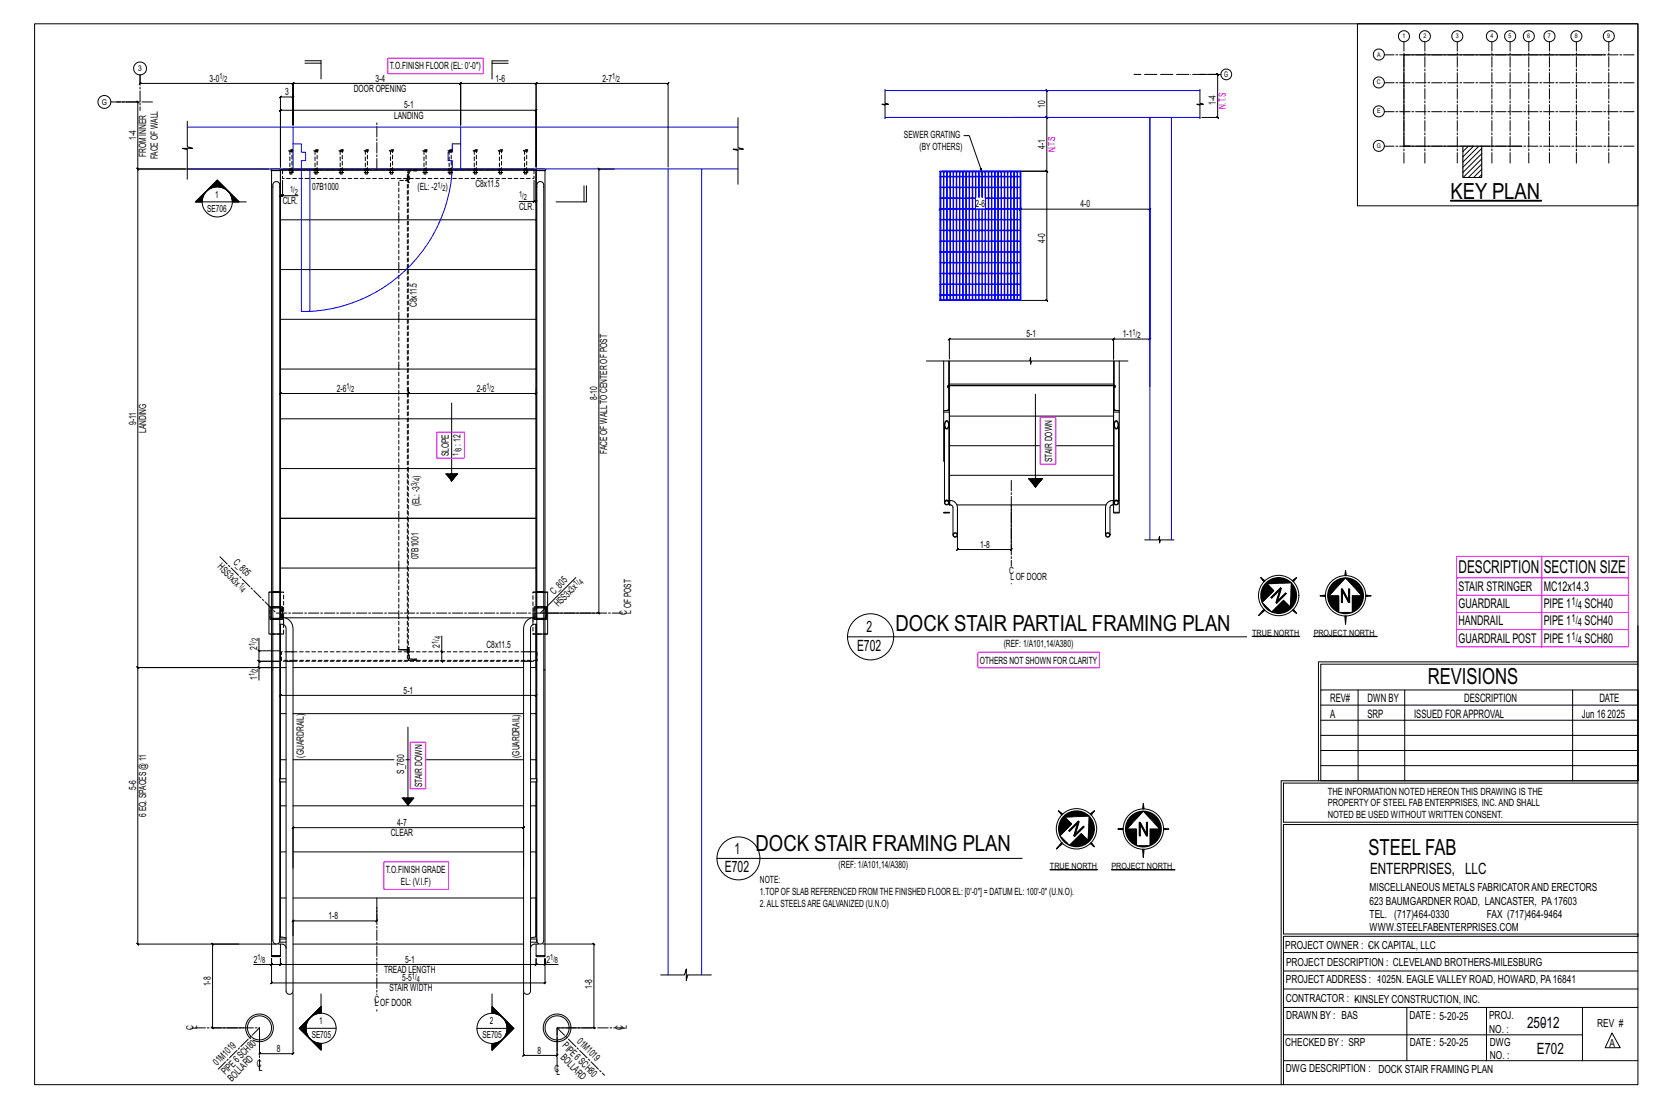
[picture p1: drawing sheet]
<svg xmlns="http://www.w3.org/2000/svg" width="914mm" height="610mm" viewBox="0 0 914 610" stroke-linecap="round" stroke-linejoin="round" font-family="sans-serif">
<path d="M799 110h50v1h-50zM689 350l26 1zM723 350l35 1zM578 479h26zM612 479h35z" fill="#000" stroke="#000" stroke-width=".55"/>
<g fill="none" stroke="#000" stroke-width=".55">
<path d="M19 13h883v584h-883zM747 13h155v100h-155zM168 33h9v10M168 35h9M271 35h9M280 34h-9v10M883 30h-110v50h3M64 56h12h-1l1 1v-1v37h-1l1 1v-1h26M77 41v5l1-1-1 1h84l1-1-1 1v23v-23l1-1-1 1h93h-1l1-1v1v23v-23h-1l1-1v1h41l1-1-1 1v46v-31l1-1-1 1h-141l1-1-1 1v31v-39v1l1-1h-1h7v1l1-1h-1v16M487 49v8h2h-4l2 1v7M573 50h3v-1l1 1h-1v15v-1l1 1h-1h-3M661 41h9v-1l1 1h-1v24v-1l1 1h-1h-8"/>
<path d="M661 49v8h1h-3l2 1v7M103 67v14l3 1h-6h3v17M249 79h5M406 65v16l3 1h-5l2 1v18M531 75h3l7 20M558 65h18v-1l1 1h-1v29l1 1-1-1h-19M120 99l-12 12h3M120 99l12 12-12-12-12 12zM148 93h-72h-1l1 1v-1v275l-1-1 1 1h77h-77l-1-1 1 1v152l-1-1 1 1h55M149 93h5v1h-5zM154 95v13l1-1-1 1h2M156 94v-1h138v1"/>
<path d="M156 94h-2M156 94h139M156 99v9h8M159 94h.1M161 94h.1M173 94h.1M175 94h.1M187 94h.1M189 94h.1M201 94h.1M203 94h.1M214 94h.1"/>
<path d="M217 94h.1M233 94h.1M235 94h.1M247 94h.1M249 94h.1M261 94h.1M263 94h.1M274 94h.1M277 94h.1M288 94h.1M290 94h1M291 94h.1"/>
<path d="M294 99v12h-8M295 93h5v1h-5zM295 95v16l1-1-1 1h-1M295 92v-46l1-1-1 1h73h-1l1-1v1v46M338 93h-8h-1l1 1v-1v245l-1-1 1 1h-32M519 94h57l1 1-1-1v71l1 1-1-1h-57M773 80h65M808 80l-3 4M811 80l-6 6M814 80l-9 9M816 80v18h-11v-17M816 96l-2 2"/>
<path d="M816 93l-5 5M816 90l-8 8M816 88l-11 10M816 85l-11 10M816 82l-11 10M111 111h25M111 111h.1M111 110v1M111 110l-1 1M112 109l-2 2M112 109l-3 2M112 108l-3 3"/>
<path d="M112 107l-4 4 4-4M113 106l-5 5M115 104l5-4 4 4M116 104l4-4 4 4M116 104l4-4 3 4M116 103l4-3 3 3M117 103l3-3 3 3M117 103l3-2 2 2M118 103l2-2 1 2M119 103h1M120 102l-1 1M120 102v1"/>
<path d="M120 102l1 1M121 103l-1-1-2 1M122 103l-2-2-3 2M126 106l5 5M127 107l4 4M127 108l3 3M128 109l2 2M128 110l1 1M128 111h.1M150 103h.1M151 101l2-1 1 2v224h-4v-224zM154 103h.1"/>
<path d="M156 108v-1l-1 1zM293 111l1-1zM296 103h.1M296 101l2-1 1 2v224h-3v-224zM299 103h.1M322 102v9M323 102v9h-17M517 116l1-1zM517 115h45l-1 1 1-1-1 1 1-1h71v1l1-1h-1v72l1-1-1 1h-20l1-1-1 1v11v-11l1-1-1 1h-90v-1l-1 1h1v11M154 121v-27h141v27M154 148v-27h141v27M154 176h141v27h-141z"/>
<path d="M154 176v-28h141v28M510 199h57v-2v4l1-2h53M520 199v27M522 199v26v1h-2v1M523 199v28M613 199v79M613 199v26l1 1h2M616 199v28h-3M154 203v28h141v-28M154 214v3l1-1-1 1h71h-1l1-1v1v-3l-1 3 1-1v1h70l1-1-1 1v-3M522 213h.1M522 212v1"/>
<path d="M522 212h.1M522 213v-1v1M523 212h90h-90zM523 212h90M523 212v50h90v-17h-32M570 217v51l-2-4 2 4 2-4-2 4 3-4-3 4-1-4 1 4 1-4-1 4-4-4h8l-4 4 2-4-2 4 4-4M613 213h1M614 212h.1M614 212h-1l1 1M614 213h-1M614 212v1M154 231v27h141v-27"/>
<path d="M249 222v43v-4M520 234v42M521 232a1.9 1.9 0 0 1 1 2 1.9 1.9 0 0 1-1 2l-1-2zM522 226h.1M522 234a1.5 1.5 0 0 1-1 2 1.5 1.5 0 0 1-1-2 1.5 1.5 0 0 1 1-2 1.5 1.5 0 0 1 1 2v42M523 229h90v16M613 234v42M614 226h.1M614 232a1.9 1.9 0 0 1 2 2 1.9 1.9 0 0 1-2 2l-1-2zM616 234a1.5 1.5 0 0 1-1 2 1.5 1.5 0 0 1-2-2 1.5 1.5 0 0 1 2-2 1.5 1.5 0 0 1 1 2v42M616 227v55h-3v-4M154 258v27h141v-27"/>
<path d="M520 254v-27h3v49v-14M523 245h50M246 261l3 4-2-4 2 4 2-4-2 4-1-4 1 4 2-4-2 4zM247 261l2 4v-4v4l3-4-3 4zM252 261h-7l4 4 1-4-1 4M520 276l1-1 1 1M523 278h.1M523 276a4 4 0 0 1 4 4v15a1.4 1.4 0 0 0-2-2 1.5 1.5 0 0 0 0 3 1.2 1.2 0 0 0 2-1M523 278h1l1 2v15M523 276v2M527 278h82M557 278v25v-1l-1 1h1h-30l1-1-1 1v-22"/>
<path d="M567 264l3 4-2-4 2 4zM570 264v4M613 276a4 4 0 0 0-4 4v15M613 278h-1l-1 2v15a1.4 1.4 0 0 0-2-2 1.5 1.5 0 0 0 0 3 1.2 1.2 0 0 0 2-1M613 276v2zM613 278h.1M613 276h.1M614 276l1-1v1M154 285h141v28h-141zM519 282h4zM613 282h3M630 297h8v-2v4l1-2h7"/>
<path d="M154 313v27v-246h-4v275M295 313v27v-246h5v275h-1M317 318l-20 20M694 318l2 2M695 319l1 1M711 320l3-2-2 2M713 319l-1 1M714 318l-2 2M739 320a9 9 0 0 0-7 7M740 319a9 9 0 0 0-8 8 9 9 0 0 0 5 9M740 319a9 9 0 0 0-9 7 9 9 0 0 0 6 11M741 317v-1v1"/>
<path d="M741 318l9 10h-6v9h-7v-9h-5zM741 316v-2v3M741 314l-1 3M741 319a9 9 0 0 1 9 7 9 9 0 0 1-6 11M742 319a9 9 0 0 1 8 8 9 9 0 0 1-6 9M742 320a9 9 0 0 1 7 7M148 326h2h-2v23h2M149 334h7v7h-7zM150 326h4v192a1.9 1.9 0 0 1-2 2 1.9 1.9 0 0 1-2-2zM154 340a6 6 0 0 1 7 6v200a1.9 1.9 0 0 1-2 2 1.9 1.9 0 0 1-2-2v-200v-2h-3M294 334h7v7h-7zM296 326h3v192a1.9 1.9 0 0 1-2 2 1.9 1.9 0 0 1-1-2z"/>
<path d="M296 340a6 6 0 0 0-8 6v200a1.9 1.9 0 0 0 2 2 1.9 1.9 0 0 0 2-2v-200l1-2h3M301 326h-1h1v23h-1M696 335l-3 4 2-2M696 333l3 3M696 336l-1 1M696 320l-2-2 2 2M696 336l-3 3M698 322a9 9 0 0 0-2 9M698 322a8 8 0 0 0-2 8M699 323l-3 3 1 4M699 323l-2 3v4M699 323l-2 3v3"/>
<path d="M699 324l-1 2v3M700 324l-2 2v2M700 324l-1 2v2M700 324l-1 4M701 325l-1 2M701 325l-1 1M705 324l-5 5 5-5-2 7 5-5v1l-5 5h-1l2-7M706 321h-2h-3M707 331l-1 1M707 331l-2 1M707 321l-4-1-3 1M707 331l-3 2"/>
<path d="M708 332l-2 1h-2M708 327l-5 5 2-8-5 5M708 332l-2 1-3 1M708 321a8 8 0 0 0-9 0M708 332l-2 2h-3M709 333l-3 1h-3M709 321a9 9 0 0 0-11 0M709 333l-3 2h-4M710 321a9 9 0 0 0-11 0 9 9 0 0 0-3 10M710 334a8 8 0 0 1-9 2M710 334a9 9 0 0 1-9 2M710 321a9 9 0 0 0-11-1 9 9 0 0 0-4 11"/>
<path d="M711 326v2l-1 3M711 325l1 4-2 3M711 324a8 8 0 0 1-1 9M711 323a9 9 0 0 1-1 10M711 322a9 9 0 0 1-1 12M711 321l-14 1 4 3-6 7 5 5 7-6 3 3 1-13M711 322a9 9 0 0 1 1 11 9 9 0 0 1-12 4M711 336l3 2-2-2 1 1M712 335l2 3M727 328l3 1M730 328h-2h2M730 328h-3h1"/>
<path d="M732 328a9 9 0 0 0 5 8M733 328a8 8 0 0 0 4 7M733 328l1 4 3 3M734 328v3l3 3M734 328l1 3 2 3M734 328l1 3 2 2M735 328v3l2 2M735 328l1 2 1 2M736 328l1 3M736 328l1 2M737 328v2M738 322l-3 1-1 2"/>
<path d="M738 321l-3 2-2 3M739 337h4M739 320a8 8 0 0 0-6 7M739 325v7h-1v-8h1l3 7v-7h1v8h-1l-3-6M740 339l1 5M741 339v2M741 339v5v-5M743 324v8l-4-8v8M743 320a8 8 0 0 1 6 7M743 321l4 2 1 3M744 322l2 1 1 2M745 328l-1 2"/>
<path d="M746 328l-2 3M746 328v2l-2 2M747 328l-1 3-2 2M747 328v3l-3 3M748 328l-1 4-3 2M748 328l-1 4-3 3M749 328a8 8 0 0 1-5 7M749 328a9 9 0 0 1-5 8M752 328h3M753 328h-1M755 328l-3 1M142 358l1 1z"/>
<path d="M143 358v6h-1l1 1v-1h11h-11h-1l1 1v-1v4M143 351v7h11M157 340h136M243 350v9v-1l1 1h-1v5l1 1-1-1M467 351h219M902 345v85h-197M142 367l1 1zM150 369v157h4v-6M154 368v25h3M154 369v60M156 368h-13v7M157 368h-3v-24v25"/>
<path d="M161 368h127M292 368h3v-24l1 25M295 368v25h-3M295 369v60v-11h-3M300 369v157h-5v-6M727 380h175v50h-175zM748 380v50M773 380v50M866 380v50M902 366h-175v14M902 364h-176v66M154 383h141l1-1-1 1"/>
<path d="M155 382l-1 1zM161 393h127M727 397h175M727 388h175M154 418h3M161 418h56M223 418h3M225 400v39M234 418h54M727 413h175M727 405h175M157 429h-3v2h3"/>
<path d="M221 439h7l-3 4v-4v4l-3-4 3 4 1-4-1 4 1-4-1 4zM225 439v4l-2-4 2 4-2-4 2 4 3-4M225 439v4l-1-4 1 4M227 439l-2 4zM292 429h4v2h-4M705 430v167M727 422h175M902 431h-195v22h195M154 444h3M161 444h127M292 444h3v25M295 444v-13v85v-21"/>
<path d="M583 446l2 2M584 448h1M585 449l-2-3 1 3M586 450l14-1-1 14-4-4-6 7-5-6M586 450l4 4-7 6M586 450a9 9 0 0 0-2 10M587 450a9 9 0 0 0-2 9M587 451a8 8 0 0 0-2 8M587 451l-2 3v4M588 451l-2 4v3M588 452l-2 3v3M588 452l-1 3-1 2"/>
<path d="M589 452l-2 2v3M589 453l-1 1-1 2M589 453l-1 3M589 453l-1 2M590 454l-1 1M594 453l-5 5-1-1 6-5v1l-2 6 4-4h1l-5 6-1-1 2-7M594 452l-5 6 5-6-3 8zM595 450l-3-1-2 1M595 459l-1 1M596 460l-2 1M596 450l-4-1-3 1M596 460l-3 1"/>
<path d="M597 455l-6 5M597 450a8 8 0 0 0-9 0M598 449a9 9 0 0 0-11 1M598 449a9 9 0 0 0-12 1M599 449a9 9 0 0 0-12 0 9 9 0 0 0-3 11M599 454l1 3-1 2M599 453l1 4-1 3M599 452a8 8 0 0 1 0 9M600 451a9 9 0 0 1-1 11M600 451a9 9 0 0 1-1 12M600 450a9 9 0 0 1 0 12 9 9 0 0 1-11 3M600 448l3-2-3 2"/>
<path d="M601 448v1M603 446l-2 3M615 457h3M618 456l-1 1h1M618 456l-3 1h2M620 457l9-10 9 10h-5v9h-7M620 457h6v9M620 457a9 9 0 0 0 6 8M621 457a9 9 0 0 0 5 7M621 457a8 8 0 0 0 5 7M622 457l1 4 3 2M622 457l1 3 3 3"/>
<path d="M623 457v3l3 2M623 457l1 2 2 3M624 457v2l2 2M624 457l1 2 1 1M625 457l1 3M625 457l1 2M625 457l1 1M626 450l-2 2-1 2M627 449l-3 3-2 3M628 449a8 8 0 0 0-7 6M628 453v7h-1v-7h1l3 6v-6h1v7h-1l-3-6M628 448a9 9 0 0 0-7 8"/>
<path d="M629 448a9 9 0 0 0-9 8M629 447a9 9 0 0 0-9 8 9 9 0 0 0 6 10M629 445v-1l1 1M629 444v-1l1 2M629 443v2M630 447a9 9 0 0 1 9 8 9 9 0 0 1-6 10M630 448a9 9 0 0 1 8 8M631 448a9 9 0 0 1 7 8M631 453v7l-4-7v7M631 449a8 8 0 0 1 6 6M632 453v7l-4-7v7M632 449l3 3 2 3"/>
<path d="M633 450l2 2 1 2M633 457v1M634 457l-1 2M634 457l-1 3M635 457l-1 2-1 1M635 457v2l-2 2M636 457l-1 2-2 3M636 457l-1 3-2 2M637 457l-1 3-3 3M637 457l-1 4-3 2M637 457a8 8 0 0 1-4 7M638 457a9 9 0 0 1-5 7"/>
<path d="M638 457a9 9 0 0 1-5 8M641 456l2 1M642 457h-1M643 457h-2M902 454h-195v60h195v2h-195v81M154 469h3M161 478v-22l1-1-1 1h127l1-1-1 1v22M161 469h127M292 469h3v26h-3M395 473h168M584 464l-2 3 2-2M585 461l3 3"/>
<path d="M585 464l-1 1M585 465l-3 2M596 460l-1 1-2 1M597 460l-2 2h-3M597 461l-3 1-2 1M597 461l-3 2h-3M598 461l-4 2h-3M598 462l-4 2h-3M598 462a8 8 0 0 1-8 2M599 462a9 9 0 0 1-9 2M599 463a9 9 0 0 1-10 2M600 464l1 1"/>
<path d="M601 464l2 2-3-1M601 464l2 2M627 466h5M629 468v4M630 468l-1 1M630 468l-1 4v-4M154 495v21v-85v64h3M161 495h127M207 500v7h1l-1 1v-1h-46h1l-1 1v-1v8M152 520h-35v-1l1 1h-1v46l1 1-1-1h17M153 520a4 4 0 0 1 4 1v1M154 518h.1"/>
<path d="M154 516l3 1M157 517h-3v2h3M161 520h127M292 517h4v2h-4M296 516l-4 1M296 518h.1M296 520a4 4 0 0 0-3 1l-1 1M299 520h28l-1-1 1 1v46h-1l1 1v-1h-20v15l-1 1 1-1h-19h1l-1 1v-1v-34M140 531h9v-3v13v1l1-1h-1h151v1l1-1h-1v-13v3h7M149 526h5v1h-5zM149 531h1l-1 1zM149 531h5v1l1-1h-1v-3v3v1l1-1h-1h141v1l1-1h-1v-3v3v1l1-1h-1h5"/>
<path d="M295 526v1h5v-1M300 531h1l-1 1zM364 537h13l1-3v6l1-3h13M707 535h195M707 525h195M161 547v33h1l-1 1v-1h-18l-1 1 1-1v-14M177 554l-12 12 12 12-1-3M177 554l-12 12 12 12-12-12zM177 557l-1 1M177 555l-5 5M177 547v11M177 557l-2 1"/>
<path d="M177 555l-4 4M177 556l-2 2M177 556l-3 2M177 558h-1M177 558h.1M271 557l1 1M271 555l5 5M271 547v11M271 554l12 12-12 12v-3M271 555l3 4M271 556l2 2M271 558h.1"/>
<path d="M271 555l4 4M271 555l11 11M271 556l3 3M707 555h195M707 545h195M774 555v29M818 555v29M871 555v29M138 572a8 8 0 0 1 1-12 8 8 0 0 1 11 4 8 8 0 0 1-7 10v-1M139 573l4 1M165 566l12 12M165 566l5 5"/>
<path d="M166 566l3 3M167 566l2 2M168 566v1M168 566h.1M168 566h17M168 565v1v1M169 565l-2 1M169 564l-2 2 2 2-2-2M169 564l-2 2 2 2M169 564l-3 2M169 564l-3 2 3 3M169 563l-3 3 3 3"/>
<path d="M169 563l-3 3M169 563l-3 3 3 4M169 562l-4 4 4 4M170 562l-5 4M172 573l5 5-5-5M173 574l4 3M174 574l3 3M174 574l3 2M175 574l2 2M176 575h1M263 566h16M271 575h.1"/>
<path d="M272 575h-1M272 575l-1 1M273 574l-2 2M273 574l-2 3M274 574l-3 3M275 574l-4 3M275 573l-4 5M276 573l-5 5 5-5M276 573l-5 5M278 562l4 4M278 562l4 4-4 4M278 563l4 3-4 4"/>
<path d="M278 563l4 3M279 563l3 3-3 3M279 564l2 2-2 3M279 564l2 2M279 564l2 2-2 2M279 565l2 1M279 565l1 1M279 566h1l-1 1M279 566h1M279 566h.1M279 566v1M280 566l-1 1"/>
<path d="M280 566l-1 2M281 566l-2 2M281 566l-2 3M282 566l-4 5M283 566l-12-12 12 12-7 7M307 573v1a8 8 0 0 0 7-11 8 8 0 0 0-13-2 8 8 0 0 0 4 13h2M707 570h164M887 569l5 8h-8zM707 584h195"/>
<circle cx="773" cy="20" r="3"/>
<circle cx="784" cy="20" r="3"/>
<circle cx="802" cy="20" r="3"/>
<circle cx="821" cy="20" r="3"/>
<circle cx="831" cy="20" r="3"/>
<circle cx="842" cy="20" r="3"/>
<circle cx="853" cy="20" r="3"/>
<circle cx="868" cy="20" r="3"/>
<circle cx="886" cy="20" r="3"/>
<circle cx="77" cy="38" r="4"/>
<circle cx="759" cy="30" r="3"/>
<circle cx="57" cy="56" r="4"/>
<circle cx="675" cy="41" r="3"/>
<circle cx="759" cy="45" r="3"/>
<circle cx="759" cy="61" r="3"/>
<circle cx="759" cy="80" r="3"/>
<circle cx="120" cy="111" r="8"/>
<circle cx="521" cy="277" r="1.2"/>
<circle cx="521" cy="277" r="1"/>
<circle cx="615" cy="277" r="1.2"/>
<circle cx="615" cy="277" r="1"/>
<circle cx="526" cy="295" r="1"/>
<circle cx="610" cy="295" r="1"/>
<circle cx="704" cy="328" r="11"/>
<circle cx="704" cy="328" r="10"/>
<circle cx="741" cy="328" r="11"/>
<circle cx="741" cy="328" r="10"/>
<circle cx="479" cy="351" r="13"/>
<circle cx="593" cy="456" r="11"/>
<circle cx="593" cy="456" r="10"/>
<circle cx="629" cy="457" r="11"/>
<circle cx="629" cy="457" r="10"/>
<circle cx="407" cy="473" r="12"/>
<circle cx="143" cy="566" r="7"/>
<circle cx="177" cy="566" r="8"/>
<circle cx="271" cy="566" r="8"/>
<circle cx="307" cy="566" r="7"/>
</g>
<path d="M214 32h52v9h-52zM240 238h16v14h-16zM573 230h8v26h-8zM802 306h94v50h-94zM802 318h94M849 306v50M802 328h94M802 337h94M538 359h67v9h-67zM802 347h94M226 409h8v25h-8zM211 475h36v15h-36z" fill="none" stroke="#f0f" stroke-width=".55"/>
<path d="M805 80h11v18h-11z" fill="none" stroke="#000" stroke-width=".55" stroke-dasharray="0 1"/>
<g fill="none" stroke="#000" stroke-width=".55" stroke-dasharray="5.8 1 1 1">
<path d="M900 30h-138M77 41v20M84 56h-23M900 46h-138M900 62h-138M207 93v-25M773 90v-67M784 90v-67M802 90v-67M821 90v-67M831 90v-67M842 90v-67"/>
<path d="M853 90v-67M868 90v-67M886 90v-67M900 80h-138M557 265v47M343 338h-191l-31-31M557 321v1M207 495v53M207 556v1M143 566l-23 23M307 566l26 26M344 566h-37v23"/>
<path d="M143 589v-23h-37"/>
</g>
<g fill="none" stroke="#00f" stroke-width=".55">
<path d="M487 50h174M103 70h303M161 79h5v5h2v4h-2v84h5v-79M161 70v23M249 79v5h-2v4h2a83 83 0 0 1-78 84M254 70v23M661 65h-174h146v148M103 93h303M368 93v444M386 93v444M517 94h45v71h-45zM517 94l45 1z"/>
<path d="M518 95v70h1M518 95l-1 70h45h-45M518 95h.1M519 95l1 70zM519 95h.1M520 95h.1M521 95v70zM521 95h.1M523 95v70zM523 95h.1M525 95v70zM525 95h.1"/>
<path d="M526 95l1 70zM526 95h.1M527 95h.1M528 95v70zM528 95h.1M530 95v70zM530 95h.1M532 95v70zM532 95h.1M533 95l1 70zM533 95h.1M534 95h.1"/>
<path d="M535 95l1 70zM535 95h.1M536 95h.1M537 95h.1M539 95h.1M541 95h.1M542 95h.1M543 95h.1M544 95v70zM544 95h.1M546 95v70zM546 95h.1"/>
<path d="M548 95v70zM548 95h.1M549 95l1 70zM549 95h.1M550 95h.1M551 95v70zM551 95h.1M553 95v70zM553 95h.1M555 95v70zM555 95h.1M556 95l1 70z"/>
<path d="M556 95h.1M557 95h.1M558 95v70zM558 95h.1M560 95v70zM560 95h.1M562 95v70zM562 97h-45h45M562 95h.1M537 109h-20h20M537 115h-20h45M537 109v-14v70v-50"/>
<path d="M539 109v-14v14M539 115v50v-50M541 109v-14v14M541 115v50v-50M542 109l1-14v70l-1-50M542 109h20M542 115h20M562 103h-45h45M562 121h-45h45M562 133h-45h45M562 127h-45h45M562 139h-45h45"/>
<path d="M562 156h-45l45 1M562 145h-45h45M562 150h-45l45 1M562 162h-45l45 1M633 297v-232h12v232"/>
</g>
<g fill="none" stroke="#000" stroke-width=".55" stroke-dasharray="2 1.4">
<path d="M156 94h.1M156 94h138M159 82h2v1h-2zM159 94h2M159 94l1-1M159 94v-1M160 94v1h1v1h-1zM160 82v1h1v11h-1zM160 93l-1 1M160 94v-1M160 93v1zM160 93l1 1"/>
<path d="M161 94v-1M161 94h-1M161 82v1zM161 93v1v-1M161 95h-2v-1M161 95v-1v1v-1h-2h2M173 94h2v1h-2zM173 82h2v1h-2zM173 94h2M173 94v-1M173 94v1h2v1h-2zM173 82v1h2v11h-2z"/>
<path d="M173 93v1M174 94v-1M174 93v1zM174 93l1 1M175 94v-1M175 94h-1M175 94v1zM175 82v1zM175 93v1v-1M175 94h-2M187 94h1v1h-1zM187 82h1v1h-1z"/>
<path d="M187 94h2M187 94v-1M187 94v1h1v1h-1zM187 82v1h1v11h-1zM187 93v1M188 94v-1M188 93v1zM188 93l1 1M188 94h.1M188 94h1v1h-1zM188 82h1v1h-1zM189 93v1l-1-1"/>
<path d="M189 94h-2M201 94h1v1h-1zM201 82h1v1h-1zM201 94h2M201 94v-1M201 94v1h1v1h-1zM201 82v1h1v11h-1zM201 93v1M202 93v1zM202 94v-1M202 93v1M202 94h.1"/>
<path d="M202 94h1v1h-1zM202 82h1v1h-1zM202 93v1v-1M203 94h-2M214 94h2v1h-2zM214 82h2v1h-2zM214 94h3M215 94v-1M215 94v1h1v1h-1zM215 82v1h1v11h-1zM215 93v1M216 93v1z"/>
<path d="M216 94v-1M216 93v1M216 94h.1M216 94h1v1h-1zM216 82h1v1h-1zM216 93v1v-1M217 94h-3M223 99h1M224 99h.1M224 99v259h-4M224 98v-3h1v3M224 99v-1"/>
<path d="M225 94h4M225 98v1M229 94h-3l-1 6v-6M233 94h2v1h-2zM233 82h2v1h-2zM233 94h2M233 94v-1M233 94v1h2v1h-2zM233 82v1h2v11h-2zM233 93v1M234 94v-1M234 93v1z"/>
<path d="M234 93l1 1M234 94h.1M235 94v1zM235 82v1zM235 93v1l-1-1M235 94h-2M247 94h1v1h-1zM247 82h1v1h-1zM247 94h2M247 94v-1M247 94v1h1v1h-1zM247 82v1h1v11h-1z"/>
<path d="M247 93v1M248 94v-1M248 93v1zM248 93v1M248 94h.1M248 94h1v1h-1zM248 82h1v1h-1zM248 93v1v-1M249 94h-2M261 94h1v1h-1zM261 82h1v1h-1zM261 94h2"/>
<path d="M261 94v-1M261 94v1h1v1h-1zM261 82v1h1v11h-1zM261 93v1M262 93v1zM262 94v-1M262 93v1M262 94h.1M262 94h1v1h-1zM262 82h1v1h-1zM262 93v1v-1M263 94h-2"/>
<path d="M274 94h2v1h-2zM274 82h2v1h-2zM274 94h3M275 94v-1M275 94v1h1v1h-1zM275 82v1h1v11h-1zM275 93v1M276 93v1zM276 94v-1M276 93v1M276 94h.1M276 94h1v1h-1z"/>
<path d="M276 82h1v1h-1zM276 93v1v-1M277 94h-3M288 94h2v1h-2zM288 82h2v1h-2zM288 94h2M289 94v-1M289 94v1h1v1h-1zM289 82v1h1v11h-1zM289 93v1M289 93l1 1zM290 93v1"/>
<path d="M290 94v-1M290 94h.1M290 82h1v1h-1zM290 93v1v-1M290 94h-2M291 94v1h-1v-1M291 94h.1M294 94v4h-138v-4M220 119v-20h5v159M220 121v-2M220 147v-26M220 148v-1"/>
<path d="M220 174v-26M220 176v-2M220 201v-25M220 203v-2M522 213h.1M522 212h.1M613 213h1M613 213h.1M613 212l1 1M614 212h.1M220 231v-28M522 226h.1"/>
<path d="M614 226h.1M220 258v-27M225 258v27M220 285h.1M220 283v-25M220 285v-2M225 285h.1M225 285v73h-5v-18M220 311v-26M220 313v-2M150 335v5M150 334h.1"/>
<path d="M150 326h.1M150 326h6M150 335h.1M150 334h2M150 326h2M151 335h-1M151 335h.1M152 334h.1M152 335h-1M152 326h.1M152 334h1M152 326h1"/>
<path d="M153 335h-1M153 326h.1M153 334h.1M153 335h.1M153 334h1M153 326h1M154 334h.1M154 326h.1M154 335h-1M154 335h.1M154 334l1 1 1 5M154 326h2v9"/>
<path d="M156 340h.1M156 335v5M156 326h.1M220 338v-25M293 326h7M294 340v-5l1-1M295 340h.1M295 334h1M295 335v5M295 326h1M296 335h-1M296 334h.1"/>
<path d="M296 326h.1M296 335h.1M296 334h1M296 326h1M297 334h1M297 326h1M297 335h-1M298 334h.1M298 335h-1M298 326h.1M298 334h1M298 335h.1"/>
<path d="M298 326h1M299 334h.1M299 326h.1M299 334h1M299 335h-1M299 326h1M300 335h-1M300 334l1 1v5l-1 1M300 335h.1M150 341l-1-1v-5l1-1M150 340v1M150 341h.1"/>
<path d="M150 341h1M150 349h.1M151 341h-1M151 349h-1M151 341h.1M151 349h.1M151 341h1M152 349h-1M152 341h1M152 341h-1M153 341h-1M153 341h.1"/>
<path d="M153 349h-1M153 349h.1M153 341h1M154 341h-1M154 341h.1M154 349h-1M154 341l1-1M154 349h.1M154 349h-6M155 340h.1M155 340v-5h-1M155 341h-1"/>
<path d="M156 340l-1 1M156 344v5h-2M156 343v1M156 343h.1M156 340v1M156 342v1M156 341v1M156 342h.1M156 349h-2M158 359h1M159 359h.1M159 359h1"/>
<path d="M160 359h1M161 359h.1M161 359h128M220 340v-2M223 358h-3M223 358h2M224 358h-1M224 358h.1M224 359v-1M225 359v3h-1v-3M225 358v1M225 358h-5"/>
<path d="M225 357v6h4v1h-4zM225 357h.1M289 359h1M290 359h.1M290 359h1M291 359h.1M291 359h1M292 359h.1M292 359h1M293 359h3v5h-3M293 344v-2M293 340v-14h2"/>
<path d="M293 341h.1M293 340h.1M293 341v-1M293 342v-1M293 342h.1M294 340h.1M294 341v-1M295 340l1 1M295 341h-1M295 349h-2v-5M296 341h.1M296 349h-1"/>
<path d="M296 341h-1M296 349h.1M296 341h1M297 341h.1M297 341h-1M297 341h1M297 349h-1M298 349h-1M298 341h-1M298 341h1M299 341h.1M299 341h-1"/>
<path d="M299 341l1-1M299 349h-1M300 340v-5M300 341h-1M300 349h-1M301 349h-8M158 364h-3v-5h3M158 364h.1M158 364h-3M159 364h-1M159 364h.1M160 364h-1"/>
<path d="M160 364h.1M161 364h-1M161 364h.1M161 364h-3M225 362h-1M225 362l1 1h3M229 363h.1M229 363h-4M289 364h-128M289 364h.1M290 364h-1M290 364h.1"/>
<path d="M291 364h-1M292 364h-1M292 364h-3M293 364h-1M296 364h-4"/>
</g>
<path d="M672 41h-48" fill="none" stroke="#000" stroke-width=".55" stroke-dasharray="6.8 1 0 1"/>
<g font-size="12.2">
<text x="799" y="110">KEY PLAN</text>
<text x="493" y="348">DOCK STAIR PARTIAL FRAMING PLAN</text>
<text x="786" y="377">REVISIONS</text>
<text x="416" y="469">DOCK STAIR FRAMING PLAN</text>
<text x="753" y="471">STEEL FAB</text>
</g>
<g font-size="9.8">
<text x="803" y="315">DESCRIPTION</text>
<text x="850" y="315">SECTION SIZE</text>
</g>
<g font-size="8.6">
<text x="477" y="348">2</text>
<text x="472" y="359">E702</text>
<text x="404" y="470">1</text>
<text x="399" y="480">E702</text>
<text x="754" y="481">ENTERPRISES, LLC</text>
<text x="841" y="566">250-12</text>
<text x="846" y="580">E702</text>
</g>
<g font-size="7.3">
<text x="803" y="325">STAIR STRINGER</text>
<text x="850" y="325">MC12x14.3</text>
<text x="803" y="335">GUARDRAIL</text>
<text x="850" y="335">PIPE 1</text>
<text x="872" y="335">SCH40</text>
<text x="803" y="344">HANDRAIL</text>
<text x="850" y="344">PIPE 1</text>
<text x="872" y="344">SCH40</text>
<text x="803" y="354">GUARDRAILPOST</text>
<text x="850" y="354">PIPE 1</text>
<text x="872" y="354">SCH80</text>
</g>
<g font-size="6.4">
<text x="732" y="386">REV#</text>
<text x="753" y="386">DWN BY</text>
<text x="806" y="386">DESCRIPTION</text>
<text x="880" y="386">DATE</text>
<text x="732" y="395">A</text>
<text x="753" y="395">SRP</text>
<text x="778" y="395">ISSUED FORAPPROVAL</text>
<text x="871" y="395">Jun 16</text>
<text x="885" y="395">2025</text>
</g>
<g font-size="6.2">
<text x="865" y="333">1/</text>
<text x="869" y="335">4</text>
<text x="865" y="343">1/</text>
<text x="869" y="345">4</text>
<text x="865" y="352">1/</text>
<text x="869" y="354">4</text>
</g>
<g font-size="6.1">
<text x="754" y="491">MISCELLANEOUS METALS FABRICATORAND ERECTORS</text>
<text x="754" y="498">623 BAUMGARDNER ROAD, LANCASTER, PA17603</text>
<text x="754" y="505">TEL. (717)464-0330</text>
<text x="819" y="505">FAX (717)464-9464</text>
<text x="754" y="513">WWW.STEELFABENTERPRISES.COM</text>
<text x="708" y="523">PROJECT OWNER : -CK CAPITAL, LLC</text>
<text x="708" y="532">PROJECT DESCRIPTION : CLEVELAND BROTHERS-MILESBURG</text>
<text x="708" y="541">PROJECTADDRESS : -1025N. EAGLE VALLEY ROAD, HOWARD, PA16841</text>
<text x="708" y="552">CONTRACTOR : -KINSLEY CONSTRUCTION, INC.</text>
<text x="708" y="561">DRAWN BY : BAS</text>
<text x="776" y="561">DATE : 5-20-25</text>
<text x="820" y="561">PROJ.</text>
<text x="820" y="569">NO. :</text>
<text x="879" y="566">REV #</text>
<text x="708" y="576">CHECKED BY : SRP</text>
<text x="776" y="576">DATE : 5-20-25</text>
<text x="820" y="576">DWG</text>
<text x="886" y="577">A</text>
<text x="820" y="583">NO. :</text>
<text x="708" y="590">DWG DESCRIPTION : DOCK STAIR FRAMING PLAN</text>
</g>
<g font-size="5.5">
<text x="215" y="38">T.O.FINISH FLOOR (EL: 0'-0&quot;)</text>
<text x="115" y="45">3-0</text>
<text x="207" y="45">3-4</text>
<text x="273" y="45">1-6</text>
<text x="332" y="45">2-7</text>
<text x="157" y="52">3</text>
<text x="195" y="50">DOOR OPENING</text>
<text x="223" y="60">5-1</text>
<text x="575" y="59" transform="rotate(-90 575 59)">10</text>
<text x="669" y="58" transform="rotate(-90 669 58)">1-4</text>
<text x="217" y="65">LANDING</text>
<text x="75" y="77" transform="rotate(-90 75 77)">1-4</text>
<text x="498" y="76">SEWER GRATING</text>
<text x="506" y="83">(BYOTHERS)</text>
<text x="575" y="82" transform="rotate(-90 575 82)">4-1</text>
<text x="80" y="86" transform="rotate(-90 80 86)">FROM INNER</text>
<text x="87" y="88" transform="rotate(-90 87 88)">FACE OF WALL</text>
<text x="172" y="105">07B1000</text>
<text x="230" y="105">(EL: -2</text>
<text x="245" y="105">)</text>
<text x="262" y="103">C8x11.5</text>
<text x="156" y="112">CLR.</text>
<text x="286" y="115">CLR.</text>
<text x="537" y="114">2-6</text>
<text x="595" y="114">4-0</text>
<text x="575" y="134" transform="rotate(-90 575 134)">4-0</text>
<text x="229" y="169" transform="rotate(-90 229 169)">C8x11.5</text>
<text x="565" y="186">5-1</text>
<text x="618" y="186">1-1</text>
<text x="185" y="216">2-6</text>
<text x="262" y="216">2-6</text>
<text x="329" y="220" transform="rotate(-90 329 220)">8-10</text>
<text x="75" y="234" transform="rotate(-90 75 234)">9-11</text>
<text x="80" y="239" transform="rotate(-90 80 239)">LANDING</text>
<text x="254" y="245" transform="rotate(-90 254 245)">: 12</text>
<text x="247" y="251" transform="rotate(-90 247 251)">SLOPE</text>
<text x="334" y="250" transform="rotate(-90 334 250)">FACE OF WALLTO CENTER OF POST</text>
<text x="579" y="255" transform="rotate(-90 579 255)">STAIR DOWN</text>
<text x="231" y="263" transform="rotate(-90 231 263)">)</text>
<text x="231" y="279" transform="rotate(-90 231 279)">(EL: -3</text>
<text x="540" y="302">1-8</text>
<text x="128" y="310" transform="rotate(45 128 310)">C_805</text>
<text x="230" y="308" transform="rotate(-90 230 308)">07B1001</text>
<text x="120" y="312" transform="rotate(45 120 312)">HS 3x3x</text>
<text x="555" y="316">C</text>
<text x="556" y="319">LOF DOOR</text>
<text x="305" y="327" transform="rotate(-45 305 327)">C_805</text>
<text x="307" y="335" transform="rotate(-45 307 335)">HS 3x3x</text>
<text x="345" y="339" transform="rotate(-90 345 339)">C</text>
<text x="347" y="338" transform="rotate(-90 347 338)">LOF POST</text>
<text x="142" y="358" transform="rotate(-90 142 358)">2</text>
<text x="242" y="357" transform="rotate(-90 242 357)">2</text>
<text x="268" y="357">C8x11.5</text>
<text x="553" y="356">(REF: 1/A101,14/A380)</text>
<text x="539" y="366">OTHERS NOT SHOWN FOR CLARITY</text>
<text x="142" y="375" transform="rotate(-90 142 375)">1</text>
<text x="222" y="382">5-1</text>
<text x="167" y="417" transform="rotate(-90 167 417)">(GUARDRAIL)</text>
<text x="286" y="417" transform="rotate(-90 286 417)">(GUARDRAIL)</text>
<text x="222" y="426" transform="rotate(-90 222 426)">S_760</text>
<text x="75" y="435" transform="rotate(-90 75 435)">5-6</text>
<text x="232" y="433" transform="rotate(-90 232 433)">STAIR DOWN</text>
<text x="731" y="438">THE INFORMATION NOTED HEREON THIS DRAWING IS THE</text>
<text x="80" y="450" transform="rotate(-90 80 450)">6 EQ. SPACES @ 11</text>
<text x="731" y="444">PROPERTY OF STEEL FAB ENTERPRISES, INC.AND SHALL</text>
<text x="219" y="455">4-7</text>
<text x="731" y="451">NOTED BE USED WITHOUT WRITTEN CONSENT.</text>
<text x="215" y="460">CLEAR</text>
<text x="462" y="478">(REF: 1/A101,14/A380)</text>
<text x="212" y="481">T.O.FINISH GRADE</text>
<text x="221" y="487">EL: (V.I.F)</text>
<text x="418" y="486">NOTE:</text>
<text x="418" y="493">1.TOPOF SLAB REFERENCED FROMTHE FINISHED FLOOR EL: [0'-0&quot;] = DATUM EL: 100'-0&quot; (U.N.O).</text>
<text x="418" y="499">2.ALLSTEELSARE GALVANIZED (U.N.O)</text>
<text x="181" y="506">1-8</text>
<text x="140" y="530">2</text>
<text x="223" y="530">5-1</text>
<text x="301" y="530">2</text>
<text x="211" y="536">TREAD LENGTH</text>
<text x="116" y="543" transform="rotate(-90 116 543)">1-8</text>
<text x="214" y="546">STAIR WIDTH</text>
<text x="221" y="540">5-5</text>
<text x="326" y="544" transform="rotate(-90 326 544)">1-8</text>
<text x="206" y="552">C</text>
<text x="206" y="554">LOF DOOR</text>
<text x="107" y="567" transform="rotate(-90 107 567)">C</text>
<text x="108" y="566" transform="rotate(-90 108 566)">L</text>
<text x="343" y="567" transform="rotate(-90 343 567)">C</text>
<text x="345" y="566" transform="rotate(-90 345 566)">L</text>
<text x="317" y="574" transform="rotate(45 317 574)">01M1019</text>
<text x="152" y="579">8</text>
<text x="296" y="580">8</text>
<text x="309" y="576" transform="rotate(45 309 576)">PIPE6SCH80</text>
<text x="120" y="587" transform="rotate(-45 120 587)">01M1019</text>
<text x="141" y="588">C</text>
<text x="308" y="583" transform="rotate(45 308 583)">BOL ARD</text>
<text x="124" y="592" transform="rotate(-45 124 592)">PIPE6SCH80</text>
<text x="142" y="590">L</text>
<text x="305" y="591">CL</text>
<text x="128" y="596" transform="rotate(-45 128 596)">BOL ARD</text>
</g>
<g font-size="5.5" fill="#f0f">
<text x="675" y="60" transform="rotate(-90 675 60)">N.T.S</text>
<text x="581" y="84" transform="rotate(-90 581 84)">N.T.S</text>
</g>
<g font-size="5.4">
<text x="119" y="109">1</text>
<text x="114" y="117">SE706</text>
<text x="176" y="564">1</text>
<text x="270" y="564">2</text>
<text x="172" y="571">SE705</text>
<text x="266" y="571">SE705</text>
</g>
<g font-size="4.8">
<text x="689" y="350">TRUE NORTH</text>
<text x="723" y="350">PROJECT NORTH</text>
<text x="578" y="479">TRUE NORTH</text>
<text x="612" y="479">PROJECT NORTH</text>
</g>
<g font-size="4.7">
<text x="121" y="44">1/</text>
<text x="123" y="45">2</text>
<text x="337" y="44">1/</text>
<text x="340" y="45">2</text>
<text x="160" y="106">1/</text>
<text x="162" y="107">2</text>
<text x="241" y="103">1/</text>
<text x="244" y="105">2</text>
<text x="286" y="109">1/</text>
<text x="288" y="110">2</text>
<text x="624" y="184">1/</text>
<text x="626" y="186">2</text>
<text x="191" y="214">1/</text>
<text x="268" y="214">1/</text>
<text x="193" y="216">2</text>
<text x="270" y="216">2</text>
<text x="252" y="251" transform="rotate(-90 252 251)">1/</text>
<text x="254" y="248" transform="rotate(-90 254 248)">8</text>
<text x="230" y="268" transform="rotate(-90 230 268)">3/</text>
<text x="231" y="265" transform="rotate(-90 231 265)">4</text>
<text x="131" y="322" transform="rotate(45 131 322)">1/</text>
<text x="317" y="323" transform="rotate(-45 317 323)">1/</text>
<text x="320" y="322" transform="rotate(-45 320 322)">4</text>
<text x="132" y="325" transform="rotate(45 132 325)">4</text>
<text x="142" y="353" transform="rotate(-90 142 353)">2</text>
<text x="243" y="352" transform="rotate(-90 243 352)">4</text>
<text x="140" y="356" transform="rotate(-90 140 356)">1/</text>
<text x="241" y="355" transform="rotate(-90 241 355)">1/</text>
<text x="142" y="370" transform="rotate(-90 142 370)">2</text>
<text x="140" y="372" transform="rotate(-90 140 372)">1/</text>
<text x="142" y="529">1/</text>
<text x="144" y="531">8</text>
<text x="303" y="529">1/</text>
<text x="306" y="531">8</text>
<text x="227" y="539">1/</text>
<text x="229" y="541">4</text>
</g>
<g font-size="4.4">
<text x="76" y="39">3</text>
<text x="56" y="58">G</text>
</g>
<text font-size="4.3" x="674" y="42">G</text>
<g font-size="3.5">
<text x="772" y="21">1</text>
<text x="784" y="21">2</text>
<text x="801" y="21">3</text>
<text x="820" y="21">4</text>
<text x="831" y="21">5</text>
<text x="841" y="21">6</text>
<text x="852" y="21">7</text>
<text x="867" y="21">8</text>
<text x="885" y="21">9</text>
<text x="758" y="31">A</text>
<text x="758" y="47">C</text>
<text x="758" y="62">E</text>
<text x="758" y="81">G</text>
</g>
</svg>
